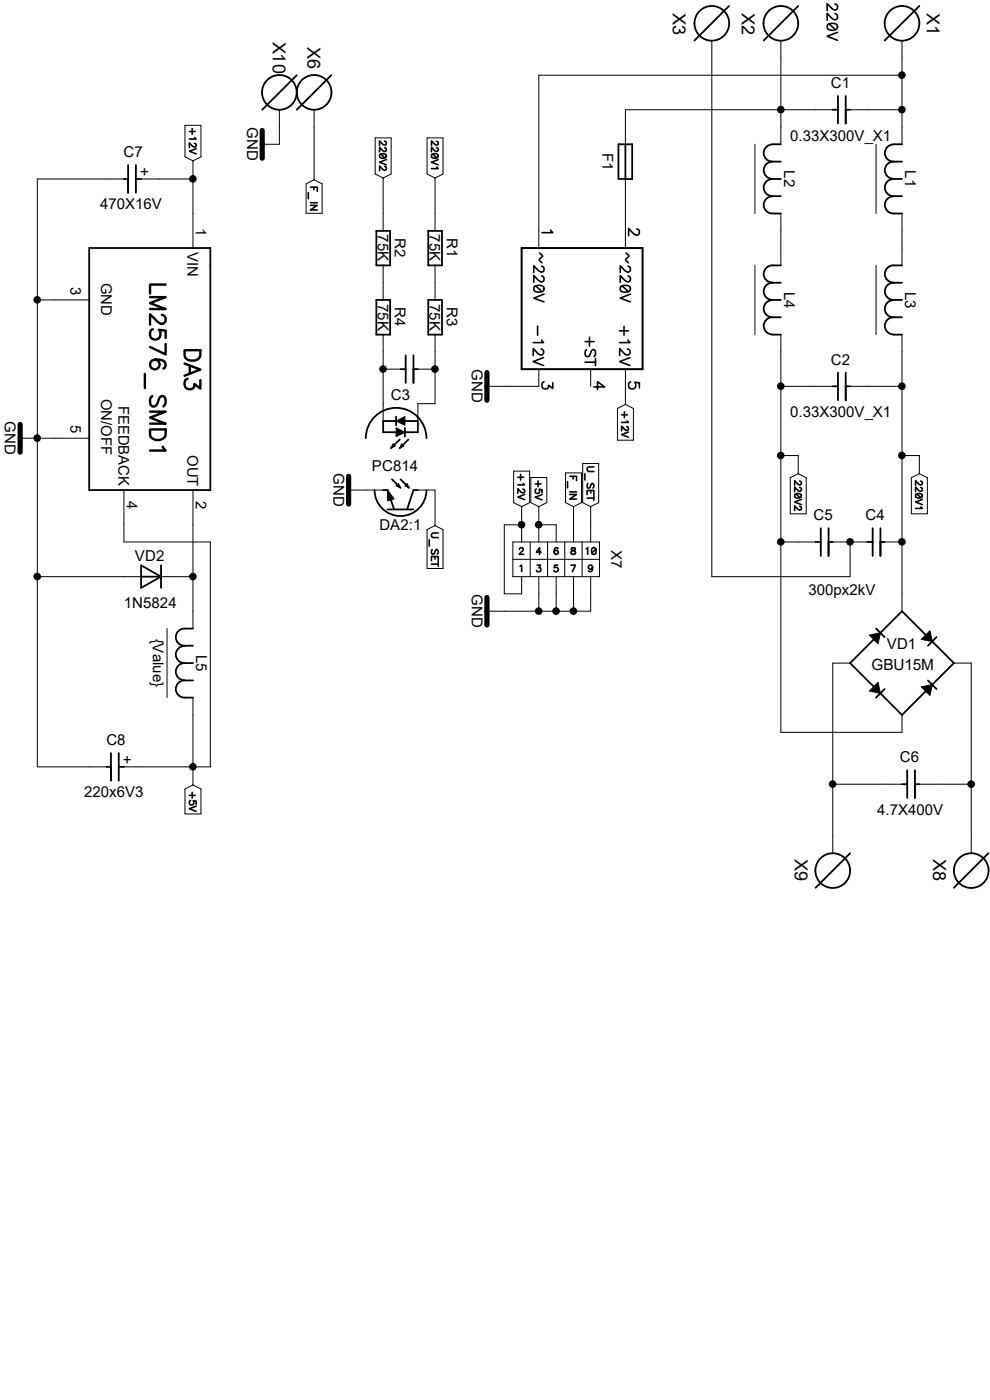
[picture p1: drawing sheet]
<svg xmlns="http://www.w3.org/2000/svg" width="210mm" height="297mm" viewBox="0 0 210 297" stroke-linecap="round" stroke-linejoin="round" font-family="sans-serif">
<g fill="#000" stroke="#000" stroke-width=".21">
<path d="M83.4 94.1l.5 .5-1 .5zM84 90.8l1.9 .9-1.9 .9zM85.2 94.1l.5 .5-.9 .5zM84 89.3l1.9-.9v1.8zM82.2 104l1.4 1.8-1.4 .5zM84.5 102.6l.5 .9-1-.4zM86.4 102.6l.4 .9-.9-.4zM184.4 134.7l2.4-.5-.5 2.4zM195.5 135.6l1.8-1.8 .5 2.3zM184.4 146.6l1.9-1.8 .5 2.3zM195.5 145.7l2.3-.5-.5 2.3z"/>
<circle cx="191.3" cy="15.9" r=".7"/>
<circle cx="40.9" cy="38" r=".7"/>
<circle cx="165.6" cy="23.3" r=".7"/>
<circle cx="191.3" cy="23.3" r=".7"/>
<circle cx="7.9" cy="63.6" r=".7"/>
<circle cx="81.3" cy="78.3" r=".7"/>
<circle cx="92.3" cy="78.3" r=".7"/>
<circle cx="7.9" cy="92.9" r=".7"/>
<circle cx="165.6" cy="96.6" r=".7"/>
<circle cx="165.6" cy="81.9" r=".7"/>
<circle cx="191.3" cy="96.6" r=".7"/>
<circle cx="191.3" cy="81.9" r=".7"/>
<circle cx="110.6" cy="111.3" r=".7"/>
<circle cx="114.3" cy="111.3" r=".7"/>
<circle cx="165.6" cy="115" r=".7"/>
<circle cx="180.3" cy="115" r=".7"/>
<circle cx="191.3" cy="115" r=".7"/>
<circle cx="7.9" cy="122.3" r=".7"/>
<circle cx="40.9" cy="122.3" r=".7"/>
<circle cx="114.3" cy="129.6" r=".7"/>
<circle cx="118" cy="129.6" r=".7"/>
<circle cx="121.6" cy="129.6" r=".7"/>
<circle cx="40.9" cy="162.7" r=".7"/>
<circle cx="176.6" cy="166.3" r=".7"/>
<circle cx="206" cy="166.3" r=".7"/>
</g>
<g fill="none" stroke="#000" stroke-width=".21">
<path d="M151 8.6v113.7h29.3v-7.3M165.7 8.6v22M191.3 16h-77v36.6M191.3 8.6v22M26.3 38h-18.4v124.7h14.7M29.9 38h11M39.2 26.6h3.4v6.7l-1.7 .8-1.7-.8zM40.9 34.1v18.5M59.3 23.3v7.3h-3.7M64.9 39l1.7-.9 1.7 .9v6.3h-3.4zM66.6 23.3v14.8M79.6 29.3h3.4v7.6l-1.7 .9-1.7-.9z"/>
<path d="M81.3 37.8v11.2M90.6 29.3h3.4v7.6l-1.7 .9-1.7-.9zM92.3 37.8v11.2M132.7 38v14.6M160.1 30.6v14.7M176.7 23.3h-44v7.3M180.3 23.3h11M185.8 30.6v14.7M81.3 56.3v7.3M92.3 56.3v7.3M160.1 56.3v14.7M165.7 45.3v11"/>
<path d="M185.8 56.3v14.7M191.3 45.3v11M7.9 63.6h11M81.3 71v18.3M81.3 78.3h3.7M88.6 78.3h3.7M92.3 71v14.6h-3.7v3.7M114.3 78.3v3.7h-11M125.3 78.3v3.7M132.7 78.3v7.5M165.7 71v84.4h25.6v-3.7M191.3 71v58.7"/>
<path d="M4.3 93h14.6M109 99.9h3.4v6.7l-1.7 .9-1.7-.9zM123.6 98.3h3.4v8.3l-1.7 .9-1.7-.9zM131 86.7l1.7-.9 1.7 .9v6.7h-3.4zM165.7 96.6h3.6v3.9M165.7 82h11M180.3 82h11M191.3 96.6h3.7v3.9M26.3 104v11h18.3v47.7h-18.3M40.9 104v29.3M74 104h7.3M88.6 104h3.7v7.5"/>
<path d="M90.6 112.4l1.7-.9 1.7 .9v8.2h-3.4zM108.8 115h18.4v7.3h-18.4zM108.8 118.7h18.4M110.7 107.5v7.5M110.7 111.3h-3.7v14.7h3.7v-3.7M112.5 115v7.3M112.6 101.3h3.4v5.3l-1.7 .9-1.7-.9zM114.3 107.5v7.5M114.3 111.3h3.7v3.7M116.2 115v7.3M119.8 115v7.3M120 100.3h3.4v6.3l-1.7 .9-1.7-.9z"/>
<path d="M121.7 107.5v7.5M123.5 115v7.3M125.3 107.5v7.5M165.7 115h7.3M167.6 101.3l1.7-.8 1.7 .8v7.7h-3.4zM176.7 115h7.3M187.7 115h3.6M193.3 101.3l1.7-.8 1.7 .8v7.7h-3.4zM7.9 122.3h22M33.6 122.3h7.3M35.4 133.3v14.7M114.3 122.3v7.4"/>
<path d="M118 122.3v7.4M121.7 122.3v7.4M125.3 122.3v7.4h-22M40.9 148v18.5M180.3 140.7h-3.6v40.3M202.4 140.7h3.6v40.3M39.2 167.4l1.7-.9 1.7 .9v5.3h-3.4zM176.7 166.4h14.6M195 166.4h11"/>
</g>
<g fill="none" stroke="#000" stroke-width=".34">
<path d="M175.6 5.2a1.79 1.79 0 0 1 1.9 0 .69 .69 0 0 1-.3 1.1 1.69 1.69 0 0 1-1.6-.2zM175.9 5l1.3 1.3M177.1 .8l.4 .3a.71 .71 0 0 1 0 .9 .78 .78 0 0 1-1-.2l-1-1v1.4M177.1 2.9l.4 .2a.71 .71 0 0 1 0 1 .78 .78 0 0 1-1-.2l-1-1.1v1.5M177.7 6.9l-2.2 .8 2.2 .9M40.2 27.9h1.2M40.8 27.3v1.2M41.2 30.4l.4 .2v.3l-.3 .3-.4-.2-.7-.7v1M41.3 29.2l.3 .3h-1.4M41.6 31.5l-1.4 .6 1.4 .5M65.9 39.7h1.4v.9M66.6 39.7v.6"/>
<path d="M80.6 32.8l.5-.2a.67 .67 0 0 1 .9 .5 .82 .82 0 0 1-1.5 0zM80.8 32.7l.9 .8M81.6 30l.4 .2v.3l-.3 .3-.5-.2-.7-.7v1M81.6 31.3l.4 .3v.3l-.3 .2-.5-.1-.7-.8v1M81.6 35.3l.4 .3v.3l-.3 .2-.5-.2-.7-.7v1M82 33.9l-1.5 .5 1.5 .6M91.6 32.8l.5-.2a.67 .67 0 0 1 .9 .5 .82 .82 0 0 1-1.5 0zM91.8 32.7l.9 .8M92.6 30l.4 .2v.3l-.3 .3-.5-.2-.7-.7v1M92.6 31.3l.4 .3v.3l-.3 .2-.5-.1-.7-.8v1M92.7 35.4l.3 .4h-1.5M93 33.9l-1.5 .5 1.5 .6"/>
<path d="M65.4 40.9v1.3M65.9 43.6h1.4l-1.4 .9h1.4M65.9 43h1.4M114.5 53.7l.6 .6-.7 .8 .6 .7M114.9 56.5l.4 .2v.8a.47 .47 0 0 1-.7 .1l-1.4-1.2v1.4M114.9 58.5l.4 .3v.8a.47 .47 0 0 1-.7 .1l-1.4-1.2v1.4M116.8 48.8l.5 .6h-2.3M132.8 53.7l.6 .6-.7 .8 .6 .7M133.2 56.5l.4 .2v.8a.47 .47 0 0 1-.7 .1l-1.3-1.2v1.4M133.2 58.5l.4 .3v.8a.47 .47 0 0 1-.7 .1l-1.3-1.2v1.4M135.1 48.6l.3 .1a.72 .72 0 0 1-.2 1.2l-.8-.3-1.1-1.1v1.5M113.3 60.8a1.79 1.79 0 0 1 2 0 .74 .74 0 0 1-.3 1.1 1.95 1.95 0 0 1-1.7-.2z"/>
<path d="M113.6 60.6l1.4 1.3M114 69.2v1.9M114.8 74l.4 .3a.71 .71 0 0 1-.1 .9 .78 .78 0 0 1-1-.2l-1-1v1.4M114.9 72.1l.4 .6h-2.2M115.3 75.9l-2.2 .8 2.2 .9M115.4 62.4l-2.2 .8 2.2 .9M124.1 72.5h1.9M124.1 76.8h2.2M124.4 74.2a1.03 1.03 0 0 0 0 1.4h.6l.5-1.2 .5-.2a1.03 1.03 0 0 1 0 1.4M125.1 71.5v1.9M126.3 76.1v1.5M131.4 70.2h1.9"/>
<path d="M131.7 60.8a1.79 1.79 0 0 1 1.9 0 .74 .74 0 0 1-.3 1.1 1.95 1.95 0 0 1-1.6-.2zM132 60.6l1.3 1.3M132.4 69.2v1.9M133.1 74l.4 .3a.71 .71 0 0 1-.1 .9 .78 .78 0 0 1-.9-.2l-1.1-1v1.4M133.2 72.1l.4 .6h-2.2M133.6 75.9l-2.2 .8 2.2 .9M133.7 62.4l-2.1 .8 2.1 .9M115.4 81a.79 .79 0 0 0-.3 1.2 .79 .79 0 0 0 1.3-.1v-.4l.9 .7v-1.2M126 99.1h-1.1a.5 .5 0 0 0-.4 .4 .5 .5 0 0 0 .4 .5h1.1M126 82.1h2.3l-1.6-1.1v1.6M131.9 88h1.2M132.5 87.4v1.2"/>
<path d="M132.9 90.5l.4 .3v.3l-.3 .2-.5-.2-.6-.7v1M133 89.3l.3 .3h-1.4M133.3 91.7l-1.4 .5 1.4 .6M133.8 81a.8 .8 0 0 0-.4 1.1 .8 .8 0 0 0 1.2 .2 .8 .8 0 0 0 0-1.2l1 .1v1.1M91.1 114.5v1.4M91.5 119v-.9h1.5v.9M91.5 119.7h1.5M91.7 116.6l-.2 .4 .2 .6 .4-.1 .5-.9 .4 .4-.2 .6M92.3 118.1v.5M93 113.1h-1.1a.5 .5 0 0 0-.4 .5 .5 .5 0 0 0 .4 .4h1.1M93 119.2v.9M109.9 101.3h1.2"/>
<path d="M110.2 116.5l.2-.3h.5l.1 .3v.3l-.9 .8h1M110.4 100.6v1.3M110.9 103.8l.4 .2v.3l-.3 .3-.5-.2-.6-.7v.9M111 102.5l.3 .4h-1.4M111.3 104.9l-1.4 .6 1.4 .5M113.5 102.7h1.3M113.8 103.7a.51 .51 0 0 0-.2 .8 .51 .51 0 0 0 .7 .1 .51 .51 0 0 0 0-.8l.7 .1v.7M114 119.9h.7l-.4 .5a.48 .48 0 0 1 .3 .8 .48 .48 0 0 1-.8-.2M114.1 102v1.3M114.8 117.1h-1l.7-.9v1.4M115 104.9l-1.5 .6 1.5 .5M118.3 119.9h-.7v.6a.51 .51 0 0 1 .7 0 .51 .51 0 0 1-.1 .8 .51 .51 0 0 1-.7-.3"/>
<path d="M118.4 116.4l-.1-.2a.7 .7 0 0 0-.8 .6 .7 .7 0 0 0 .5 .8 .44 .44 0 0 0 .4-.4 .44 .44 0 0 0-.4-.5 .44 .44 0 0 0-.4 .4M120.4 102.2v1.3M120.9 101h1.4v.9M120.9 104.9h1.4l-1.4 1h1.4M120.9 104.4h1.4M121.1 119.9h1l-.7 1.4M121.3 116.2v.5l.6 .2 .2 .2a.51 .51 0 0 1-.4 .5 .51 .51 0 0 1-.6-.3l.2-.4 .7-.4v-.3zM121.6 101v.6M124.1 100.5v1.4M124.3 116.5l.4-.3v1.4M124.5 104.9v-.8h1.5v.8M124.5 105.7h1.5"/>
<path d="M124.7 102.6l-.2 .4 .2 .5h.4l.5-.9 .4 .4-.2 .5M125.3 104.1v.5M125.7 116.2a.48 .48 0 0 1 .7 .3v.8l-.2 .3h-.3a.88 .88 0 0 1-.2-1.4zM126 105.2v.9M126.4 116.5l-.8 .8M168.6 104.9l.6-.2a.67 .67 0 0 1 .8 .5 .82 .82 0 0 1-1.4 0zM168.8 104.8l.9 .8M169.6 102.1l.4 .2v.3l-.3 .3-.5-.2-.6-.7v1M169.6 103.4l.4 .3v.3l-.3 .2-.5-.1-.6-.8v1M169.6 107.4l.4 .3v.3l-.3 .2-.5-.2-.6-.7v1M170 106l-1.4 .5 1.4 .6M194.3 104.9l.5-.2a.67 .67 0 0 1 .9 .5 .82 .82 0 0 1-1.5 0z"/>
<path d="M194.5 104.8l.9 .8M195.3 102.1l.4 .2v.3l-.3 .3-.5-.2-.7-.7v1M195.3 103.4l.4 .3v.3l-.3 .2-.5-.1-.7-.8v1M195.4 107.5l.3 .4h-1.5M195.7 106l-1.5 .5 1.5 .6M110.3 120.1l.4-.2v1.4M125.7 120.4a.45 .45 0 0 1-.7 .3 .45 .45 0 0 1-.1-.7 .45 .45 0 0 1 .7 .1l.1 .3a.63 .63 0 0 1-.6 .9l-.2-.2M40.2 168.7h1.2M40.4 169.8a.51 .51 0 0 0-.2 .7 .51 .51 0 0 0 .8 .2 .51 .51 0 0 0 0-.8l.6 .1v.6M40.8 168.1v1.2M41.6 171l-1.4 .6 1.4 .5"/>
</g>
<g fill="none" stroke="#000" stroke-width=".38">
<path d="M62.9 16l-7.3 7.3M70.3 16l-7.4 7.3M154.6 1.3l-7.3 7.3M169.3 1.3l-7.3 7.3M195 1.3l-7.3 7.3M26.3 38h.9M27.2 35v5.9M28.8 38h1.1M28.8 35v5.9M131.2 30.6h2.9v7.4h-2.9zM132.7 30.6v7.4M163.8 30.6h1.9"/>
<path d="M163.8 34.3h1.9M163.8 34.3a1.82 1.82 0 0 0-1.8 1.8 1.82 1.82 0 0 0 1.8 1.8M163.8 30.6a1.82 1.82 0 0 0-1.8 1.9 1.82 1.82 0 0 0 1.8 1.8M165.7 38a3.3 3.3 0 0 0-3.2 .5 1.82 1.82 0 0 0-.4 2 1.82 1.82 0 0 0 1.7 1.1M176.7 23.3h1.1M177.8 20.4v5.8M179.4 20.4v5.8M179.4 23.3h.9M189.5 34.3a1.82 1.82 0 0 0-1.8 1.8 1.82 1.82 0 0 0 1.8 1.8M189.5 30.6a1.82 1.82 0 0 0-1.8 1.9 1.82 1.82 0 0 0 1.8 1.8M189.5 30.6h1.8M189.5 34.3h1.8"/>
<path d="M191.3 38a3.3 3.3 0 0 0-3.1 .5 1.82 1.82 0 0 0-.4 2 1.82 1.82 0 0 0 1.7 1.1M18.9 52.6h25.7v51.4h-25.7zM79.8 49h3v7.3h-3zM90.8 49h3v7.3h-3zM163.8 41.6h1.9M163.8 41.7a1.82 1.82 0 0 0-1.8 1.8 1.82 1.82 0 0 0 1.8 1.8h1.9M165.7 60a3.3 3.3 0 0 0-3.2 .5 1.82 1.82 0 0 0-.4 2 1.82 1.82 0 0 0 1.7 1.1h1.9M165.7 56.3a3.3 3.3 0 0 0-3.2 .5 1.82 1.82 0 0 0-.4 2 1.82 1.82 0 0 0 1.7 1.1M189.5 41.7a1.82 1.82 0 0 0-1.8 1.8 1.82 1.82 0 0 0 1.8 1.8h1.8M189.5 41.6h1.8M191.3 60a3.3 3.3 0 0 0-3.1 .5 1.82 1.82 0 0 0-.4 2 1.82 1.82 0 0 0 1.7 1.1h1.8M191.3 56.3a3.3 3.3 0 0 0-3.1 .5 1.82 1.82 0 0 0-.4 2 1.82 1.82 0 0 0 1.7 1.1"/>
<path d="M79.8 63.6h3v7.4h-3zM85 78.3h1.1M86.1 75.4v5.8M87.7 75.4v5.8M87.7 78.3h.9M90.8 63.6h3v7.4h-3zM163.8 71h1.9M163.8 67.3h1.9M163.8 63.7a1.82 1.82 0 0 0-1.8 1.8 1.82 1.82 0 0 0 1.8 1.8M163.8 67.3a1.82 1.82 0 0 0-1.8 1.8 1.82 1.82 0 0 0 1.8 1.9M177.8 79v5.9M179.4 79v5.9"/>
<path d="M189.5 63.7a1.82 1.82 0 0 0-1.8 1.8 1.82 1.82 0 0 0 1.8 1.8M189.5 67.3a1.82 1.82 0 0 0-1.8 1.8 1.82 1.82 0 0 0 1.8 1.9M189.5 71h1.8M189.5 67.3h1.8M77.6 93a6.4 6.4 0 0 1 6.4-6.5 6.4 6.4 0 0 1 6.5 6.5M84 89.3h-2.7v2.4h2.7M84 88.4v1.8M84.8 93.3l-1.9 1.8M85.9 89.3h2.7v2.4h-2.7M85.9 90.8v1.8M86.6 93.3l-1.8 1.8M176.7 82h1.1"/>
<path d="M179.4 82h.9M29.9 119.9l4.3 2.4-4.3 2.4zM34.2 119.9v4.8M79.5 104a5.5 5.5 0 0 0 5.5 5.5 5.5 5.5 0 0 0 5.5-5.5M81.3 104h.9l1.4 4.1M82.2 108.1h5.5M83.1 101.7l1.9 1.8M85 101.7l1.8 1.8M88.6 104h-.9l-1.3 4.1M173 115h1.1M174.1 112.1v5.8M175.8 112.1v5.8"/>
<path d="M175.8 115h.9M184 115h1.1M185.1 112.1v5.8M186.8 115h.9M186.8 112.1v5.8M29.9 122.3h4.3M39.1 137a1.82 1.82 0 0 0-1.8 1.9 1.82 1.82 0 0 0 1.8 1.8M40.9 133.3a3.3 3.3 0 0 0-3.1 .6 1.82 1.82 0 0 0-.4 2 1.82 1.82 0 0 0 1.7 1.1h1.8M185.8 133.3l1.9 1.9M198.7 135.2l-1.9 1.8M23.5 159.8v5.8M25.2 159.8v5.8"/>
<path d="M39.1 140.7h1.8M39.1 140.7a1.82 1.82 0 0 0-1.8 1.8 1.82 1.82 0 0 0 1.8 1.8M40.9 144.4a3.3 3.3 0 0 0-3.1 .5 1.82 1.82 0 0 0-.4 2 1.82 1.82 0 0 0 1.7 1.1h1.8M180.3 140.7l11-11 11.1 11-11.1 11zM187.7 146.2l-1.9 1.8M196.8 144.4l1.9 1.8M22.6 162.7h.9M25.2 162.7h1.1M191.3 166.4h1.1M192.4 163.4v5.9M194.1 163.4v5.9M194.1 166.4h.9"/>
<path d="M180.3 181l-7.3 7.3M209.7 181l-7.3 7.3"/>
<circle cx="59.3" cy="19.6" r="3.7"/>
<circle cx="66.6" cy="19.6" r="3.7"/>
<circle cx="151" cy="5" r="3.7"/>
<circle cx="165.6" cy="5" r="3.7"/>
<circle cx="191.3" cy="5" r="3.7"/>
<circle cx="176.7" cy="184.7" r="3.7"/>
<circle cx="206" cy="184.7" r="3.7"/>
</g>
<path d="M55.6 27.7v5.9M103.3 79v5.9M4.3 90v5.9M74 101v5.9M103.3 126.7v5.9" fill="none" stroke="#000" stroke-width="1.1"/>
<g fill="none" stroke="#000" stroke-width=".51">
<path d="M30.7 79.3v3M31.8 63h3.3l-3.3 1.3 3.3 1.3h-3.3M32.4 69.9a1.17 1.17 0 0 0-.4 1.7 1.17 1.17 0 0 0 1.8 .1 1.17 1.17 0 0 0-.1-1.7l1.4 .1v1.6M32.9 76.3a1.04 1.04 0 0 1 .9 1.4 1.04 1.04 0 0 1-1.6 .4 1.04 1.04 0 0 1 .1-1.6 2.8 2.8 0 0 1 2.7 .3 .95 .95 0 0 1-.3 1.4M34.3 66.8l.7 .3 .1 .3v.7a.84 .84 0 0 1-1.2 .4l-2.1-1.8v2.2M35.1 60.4h-3.3v1.9M35.1 73v2.2l-3.3-1.6M39.2 74.3h3.3v1.1a1.9 1.9 0 0 1-3.2 .5zM39.2 77.1l3.3 1.3-3.3 1.3M40.3 77.6v1.6M31.8 87.3h3.3l-3.3 1.3 3.3 1.3h-3.3M31.8 91.1h3.3v1.1a1.87 1.87 0 0 1-3.1 .5z"/>
<path d="M32.3 84a1.45 1.45 0 0 0 0 2.2 .96 .96 0 0 0 1.1-.6l.3-.9a.72 .72 0 0 1 .5-.6 .72 .72 0 0 1 .8 .2 1.54 1.54 0 0 1-.3 1.9M34.5 94.8l.6 .8h-3.3M39.8 80.3a1.15 1.15 0 0 0-.4 1.9 1.15 1.15 0 0 0 1.8-.2v-.6l1.3 1v-1.8"/>
</g>
<path d="M110.7 52.6h25.6v25.7h-25.6z" fill="none" stroke="#000" stroke-width=".42"/>
<g font-size="3.8">
<text x="142.7" y="2.7" transform="rotate(90 142.7 2.7)">X3</text>
<text x="157.4" y="2.7" transform="rotate(90 157.4 2.7)">X2</text>
<text x="196.6" y="2.7" transform="rotate(90 196.6 2.7)">X1</text>
<text x="57.9" y="8.8" transform="rotate(90 57.9 8.8)">X10</text>
<text x="65.2" y="9.9" transform="rotate(90 65.2 9.9)">X6</text>
<text x="168.6" y="182.2" transform="rotate(90 168.6 182.2)">X9</text>
<text x="198" y="182.2" transform="rotate(90 198 182.2)">X8</text>
</g>
<g font-size="3.3">
<text x="29.7" y="37.5">+</text>
<text x="184.9" y="142.2">GBU15M</text>
<text x="26.1" y="162.3">+</text>
</g>
<g font-size="3.2">
<text x="176.2" y="18.7">C1</text>
<text x="52.5" y="27" transform="rotate(90 52.5 27)">GND</text>
<text x="167.6" y="29.9">0.33X300V_X1</text>
<text x="26.2" y="33.4">C7</text>
<text x="127.8" y="32.4" transform="rotate(90 127.8 32.4)">F1</text>
<text x="166.3" y="36.2" transform="rotate(90 166.3 36.2)">L2</text>
<text x="192" y="36.2" transform="rotate(90 192 36.2)">L1</text>
<text x="21.3" y="44.3">470X16V</text>
<text x="80.1" y="49.7" transform="rotate(90 80.1 49.7)">75K</text>
<text x="83.8" y="50.5" transform="rotate(90 83.8 50.5)">R2</text>
<text x="91.1" y="49.7" transform="rotate(90 91.1 49.7)">75K</text>
<text x="94.8" y="50.5" transform="rotate(90 94.8 50.5)">R1</text>
<text x="80.1" y="64.4" transform="rotate(90 80.1 64.4)">75K</text>
<text x="83.8" y="65.2" transform="rotate(90 83.8 65.2)">R4</text>
<text x="91.1" y="64.4" transform="rotate(90 91.1 64.4)">75K</text>
<text x="94.8" y="65.2" transform="rotate(90 94.8 65.2)">R3</text>
<text x="166.3" y="61.8" transform="rotate(90 166.3 61.8)">L4</text>
<text x="192" y="61.8" transform="rotate(90 192 61.8)">L3</text>
<text x="176.2" y="77.4">C2</text>
<text x="100.1" y="78.4" transform="rotate(90 100.1 78.4)">GND</text>
<text x="1.1" y="89.4" transform="rotate(90 1.1 89.4)">GND</text>
<text x="82.9" y="84.9">C3</text>
<text x="167.6" y="88.6">0.33X300V_X1</text>
<text x="70.8" y="100.4" transform="rotate(90 70.8 100.4)">GND</text>
<text x="78.9" y="99.9">PC814</text>
<text x="80.5" y="112.4">DA2:1</text>
<text x="172.6" y="110.4">C5</text>
<text x="183.6" y="110.4">C4</text>
<text x="28.6" y="119">VD2</text>
<text x="129.6" y="116.7" transform="rotate(90 129.6 116.7)">X7</text>
<text x="26.3" y="128.9">1N5824</text>
<text x="100.1" y="126.1" transform="rotate(90 100.1 126.1)">GND</text>
<text x="171.5" y="126.3">300px2kV</text>
<text x="32.4" y="135.5" transform="rotate(90 32.4 135.5)">{Value}</text>
<text x="188.1" y="137.7">VD1</text>
<text x="41.6" y="138.9" transform="rotate(90 41.6 138.9)">L5</text>
<text x="22.6" y="158.1">C8</text>
<text x="190.9" y="161.8">C6</text>
<text x="17.9" y="169">220x6V3</text>
<text x="186.1" y="172.9">4.7X400V</text>
</g>
<g font-size="3.1">
<text x="39.8" y="53.4" transform="rotate(90 39.8 53.4)">VIN</text>
<text x="41.6" y="48.5" transform="rotate(90 41.6 48.5)">1</text>
<text x="21.5" y="60" transform="rotate(90 21.5 60)">GND</text>
<text x="15" y="60.9" transform="rotate(90 15 60.9)">3</text>
<text x="21.5" y="84.6" transform="rotate(90 21.5 84.6)">ON/OFF</text>
<text x="25.1" y="86.1" transform="rotate(90 25.1 86.1)">FEEDBACK</text>
<text x="15" y="90.2" transform="rotate(90 15 90.2)">5</text>
<text x="39.8" y="96.5" transform="rotate(90 39.8 96.5)">OUT</text>
<text x="26.9" y="106.4" transform="rotate(90 26.9 106.4)">4</text>
<text x="41.6" y="106.4" transform="rotate(90 41.6 106.4)">2</text>
</g>
</svg>
